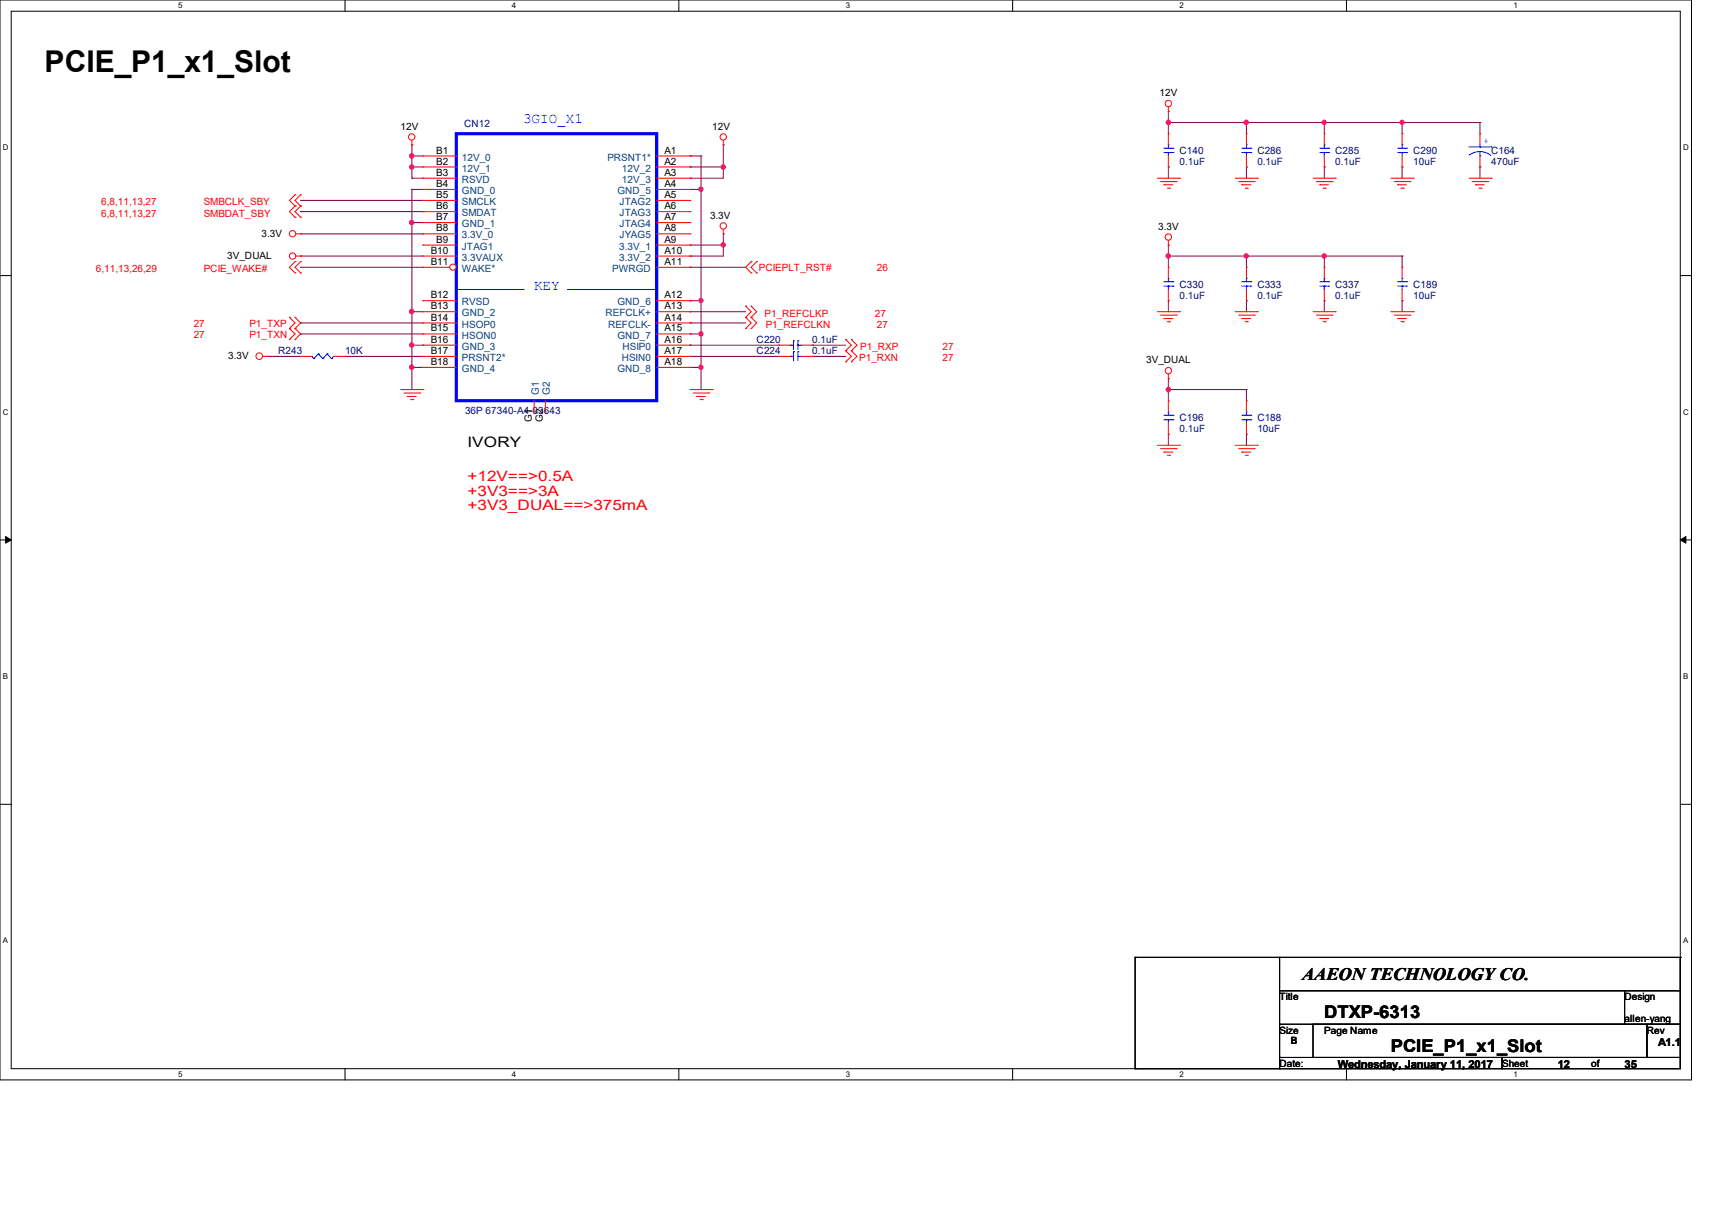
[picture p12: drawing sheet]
<svg xmlns="http://www.w3.org/2000/svg" width="297mm" height="210mm" viewBox="0 0 297 210" stroke-linecap="round" stroke-linejoin="round" font-family="sans-serif">
<path d="M0 0h293.5v187.3h-293.5zM1.9 1.9h289.6v183.4h-289.6z" fill="none" stroke="#000" stroke-width=".17"/>
<g fill="#fff">
<path d="M30.9 .2h.8v1.5h-.8z"/>
<path d="M30.9 185.5h.8v1.6h-.8z"/>
</g>
<path d="M59.9 0v1.9M59.9 185.3v2" fill="none" stroke="#000" stroke-width=".17"/>
<g fill="#fff">
<path d="M88.8 .2h.8v1.5h-.8z"/>
<path d="M88.8 185.5h.8v1.6h-.8z"/>
</g>
<path d="M117.8 0v1.9M117.8 185.3v2" fill="none" stroke="#000" stroke-width=".17"/>
<g fill="#fff">
<path d="M146.7 .2h.8v1.5h-.8z"/>
<path d="M146.7 185.5h.8v1.6h-.8z"/>
</g>
<path d="M175.7 0v1.9M175.7 185.3v2" fill="none" stroke="#000" stroke-width=".17"/>
<g fill="#fff">
<path d="M204.6 .2h.8v1.5h-.8z"/>
<path d="M204.6 185.5h.8v1.6h-.8z"/>
</g>
<path d="M233.6 0v1.9M233.6 185.3v2" fill="none" stroke="#000" stroke-width=".17"/>
<g fill="#fff">
<path d="M262.6 .2h.7v1.5h-.7z"/>
<path d="M262.6 185.5h.7v1.6h-.7z"/>
<path d="M.5 24.8h1v1.6h-1z"/>
<path d="M292 24.8h1v1.6h-1z"/>
<path d="M.5 70.7h1v1.5h-1z"/>
<path d="M292 70.7h1v1.5h-1z"/>
</g>
<path d="M0 47.8h1.9M291.5 47.8h2" fill="none" stroke="#000" stroke-width=".17"/>
<g fill="#fff">
<path d="M.5 116.5h.9v1.6h-.9z"/>
<path d="M292 116.5h.9v1.6h-.9z"/>
</g>
<path d="M0 93.6h1.9M291.5 93.6h2" fill="none" stroke="#000" stroke-width=".17"/>
<path d="M1 93l.9 .6-.9 .6zM291.5 93.6l1-.6v1.2z" fill="#000" stroke="#000" stroke-width=".17"/>
<g fill="#fff">
<path d="M.5 162.4h.9v1.5h-.9z"/>
<path d="M292 162.4h.9v1.5h-.9z"/>
</g>
<g fill="none" stroke="#000" stroke-width=".17">
<path d="M0 139.5h1.9M291.5 139.5h2M196.9 166h.1M196.9 166h94.6M196.9 166v19.3M222 171.8h69.5v5.8h-69.5zM222 166h.1M222 166v5.8M222 177.6v5.8M227.8 177.6h57.9v5.8h-57.9zM281.9 177.6h.1M281.9 171.8v5.8"/>
<path d="M285.7 177.6h5.8v5.8h-5.8zM291.5 166h.1M291.5 166v5.8M196.9 185.3h.1M196.9 185.3h25.1M222 183.4h38.6v1.9h-38.6zM222 183.4h.1M222 185.3h.1M260.6 183.4h30.9v1.9h-30.9z"/>
</g>
<g fill="none" stroke="#800040" stroke-width=".17">
<path d="M202.7 19.3h.1M202.7 19.3v3.9M52.2 34.8h.1M52.2 36.7h.1M52.2 34.8h21.2M52.2 36.7h21.2M71.5 25.1h.1M71.5 32.9h.1M71.5 38.6h.1M71.5 27.1h.1M71.5 29h.1M71.5 30.9h.1"/>
<path d="M71.5 25.1v5.8M71.5 32.9v34.7M71.5 32.9h1.9M71.5 38.6h1.9M71.5 27.1h1.9M71.5 29h1.9M71.5 30.9h1.9M119.7 32.9h.1M119.7 29h.1M119.7 30.9h.1M119.7 27.1h.1M119.7 32.9h1.9"/>
<path d="M119.7 27.1h1.9M119.7 29h5.8M121.6 32.9h.1M121.6 27.1h.1M121.6 27.1v40.5M125.5 25.1h.1M125.5 29h.1M125.5 25.1v5.8h-5.8M202.7 21.3h.1M202.7 29h.1M202.7 29v1.9M202.7 21.3h54.1"/>
<path d="M216.2 21.3h.1M216.2 29h.1M216.2 21.3v1.9M216.2 29v1.9M229.7 21.3h.1M229.7 29h.1M229.7 21.3v1.9M229.7 29v1.9M243.2 21.3h.1M243.2 29h.1M243.2 21.3v1.9M243.2 29v1.9"/>
<path d="M256.8 21.3h.1M256.8 29h.1M256.8 21.3v1.9M256.8 29v1.9M52.2 44.4h.1M52.2 46.4h.1M52.2 40.6h.1M52.2 56h.1M52.2 57.9h.1M52.2 44.4h21.2M52.2 57.9h21.2M52.2 56h21.2"/>
<path d="M52.2 46.4h21.2M52.2 40.6h21.2M71.5 59.9h.1M71.5 54.1h.1M71.5 59.9h1.9M71.5 54.1h1.9M119.7 52.2h.1M119.7 57.9h.1M119.7 44.4h.1M119.7 54.1h.1M119.7 56h.1M119.7 46.4h.1"/>
<path d="M119.7 42.5h.1M119.7 59.9h.1M119.7 52.2h1.9M119.7 57.9h1.9M119.7 59.9h15.4M119.7 54.1h9.7M119.7 56h9.7M119.7 46.4h9.7M119.7 42.5h5.8M121.6 52.2h.1M121.6 57.9h.1M125.5 40.6h.1"/>
<path d="M125.5 42.5h.1M125.5 40.6v3.8h-5.8M140.9 59.9h.1M140.9 59.9h5.8M202.7 42.5h.1M202.7 44.4h.1M202.7 52.2h.1M202.7 42.5v3.9M202.7 52.2v1.9M202.7 44.4h40.5M216.2 44.4h.1M216.2 52.2h.1"/>
<path d="M216.2 44.4v2M216.2 52.2v1.9M229.7 44.4h.1M229.7 52.2h.1M229.7 44.4v2M229.7 52.2v1.9M243.2 44.4h.1M243.2 52.2h.1M243.2 44.4v2M243.2 52.2v1.9M46.4 61.8h.1M46.4 61.8h5.8"/>
<path d="M59.9 61.8h.1M59.9 61.8h13.5M71.5 63.7h.1M71.5 63.7h1.9M119.7 63.7h.1M119.7 61.8h.1M119.7 61.8h15.4M119.7 63.7h1.9M121.6 63.7h.1M140.9 61.8h.1M140.9 61.8h5.8M202.7 65.7h.1"/>
<path d="M202.7 67.6h.1M202.7 75.3h.1M202.7 65.7v3.8M202.7 75.3v1.9M202.7 67.6h13.5M216.2 67.6h.1M216.2 75.3h.1M216.2 67.6v1.9M216.2 75.3v1.9"/>
</g>
<g fill="#f0f" stroke="#f0f" stroke-width=".17">
<circle cx="202.7" cy="67.6" r=".38"/>
<circle cx="229.7" cy="21.2" r=".37"/>
<circle cx="216.2" cy="21.2" r=".38"/>
<circle cx="202.7" cy="21.2" r=".38"/>
<circle cx="229.7" cy="44.4" r=".37"/>
<circle cx="216.2" cy="44.4" r=".38"/>
<circle cx="202.7" cy="44.4" r=".38"/>
<circle cx="243.2" cy="21.2" r=".37"/>
<circle cx="125.5" cy="42.5" r=".38"/>
<circle cx="71.4" cy="27" r=".38"/>
<circle cx="125.5" cy="29" r=".38"/>
<circle cx="121.6" cy="52.1" r=".37"/>
<circle cx="121.6" cy="32.8" r=".37"/>
<circle cx="121.6" cy="63.7" r=".37"/>
<circle cx="121.6" cy="57.9" r=".37"/>
<circle cx="71.4" cy="54" r=".38"/>
<circle cx="71.4" cy="38.6" r=".38"/>
<circle cx="71.4" cy="59.8" r=".38"/>
<circle cx="71.4" cy="63.7" r=".38"/>
<circle cx="71.4" cy="29" r=".38"/>
</g>
<g fill="none" stroke="#f00" stroke-width=".17">
<path d="M202.7 19.3h.1M202.7 18.5v.8M51.2 33.8h.1M51.2 35.7h.1M51.2 37.7h.1M51.2 33.8l-1 1 1 .9M51.2 35.7l-1 1 1 1M52.2 33.8h.1M52.2 35.7h.1M52.2 37.7h.1M52.2 33.8l-1 1 1 .9M52.2 35.7l-1 1 1 1"/>
<path d="M71.5 25.1h.1M71.5 24.3v.8M73.4 27.1h.1M73.4 29h.1M73.4 30.9h.1M73.4 32.9h.1M73.4 34.8h.1M73.4 36.7h.1M73.4 38.6h.1M73.4 30.9h5.8M73.4 27.1h5.8M73.4 29h5.8"/>
<path d="M73.4 32.9h5.8M73.4 34.8h5.8M73.4 36.7h5.8M73.4 38.6h5.8M113.9 30.9h5.8M113.9 29h5.8M119.7 29h.1M119.7 30.9h.1M125.5 25.1h.1M125.5 24.3v.8M125.5 39.8v.8M200.8 30.9h3.8"/>
<path d="M201.3 31.5h2.7M201.9 32h.1M201.9 32h1.6M202.5 32.6h.4M202.7 29h.1M202.7 23.2h.1M202.7 23.2v1.9M202.7 27.1v1.9M202.9 32.6h.1M204 31.5h.1M204.6 30.9h.1M214.3 30.9h3.8"/>
<path d="M214.9 31.5h2.7M215.4 32h.1M215.4 32h1.6M216 32.6h.4M216.2 29h.1M216.2 23.2h.1M216.2 23.2v1.9M216.2 27.1v1.9M216.4 32.6h.1M217.6 31.5h.1M218.1 30.9h.1M227.8 30.9h3.8"/>
<path d="M228.4 31.5h2.7M229 32h.1M229 32h1.5M229.5 32.6h.4M229.7 29h.1M229.7 23.2h.1M229.7 23.2v1.9M229.7 27.1v1.9M229.9 32.6h.1M231.1 31.5h.1M231.6 30.9h.1M241.3 30.9h3.9"/>
<path d="M241.9 31.5h2.7M242.5 32h.1M242.5 32h1.5M243 32.6h.5M243.5 32.6h.1M244.6 31.5h.1M245.2 30.9h.1M254.8 30.9h3.9M255.4 31.5h2.7M256 32h.1M256 32h1.5M256.6 32.6h.4"/>
<path d="M256.8 23.2h.1M256.8 29h.1M256.8 23.2v1.9M256.8 27.1v1.9M257 32.6h.1M258.1 31.5h.1M258.7 30.9h.1M50.2 57h.1M50.2 55h.1M50.2 58.9h.1M50.2 55l1 1-1 1M50.2 57l1 .9-1 1"/>
<path d="M51.2 45.4h.1M51.2 47.3h.1M51.2 55h.1M51.2 57h.1M51.2 58.9h.1M51.2 45.4l-1 1 1 .9M51.2 55l1 1-1 1M51.2 57l1 .9-1 1M51.4 44.4h.8M51.4 40.6h.8M52.2 44.4h.1M52.2 40.6h.1"/>
<path d="M52.2 45.4h.1M52.2 47.3h.1M52.2 45.4l-1 1 1 .9M73.4 40.6h.1M73.4 42.5h.1M73.4 44.4h.1M73.4 44.4h5.8M73.4 40.6h5.8M73.4 42.5h5.8M125.5 40.6h.1M129.4 55h.1M129.4 57h.1"/>
<path d="M129.4 53.1h.1M129.4 55l.9 1-.9 1M129.4 53.1l.9 1-.9 .9M130.3 45.4h.1M130.3 47.3h.1M130.3 55h.1M130.3 57h.1M130.3 53.1h.1M130.3 45.4l-.9 1 .9 .9M130.3 55l1 1-1 1M130.3 53.1l1 1-1 .9M131.3 47.3h.1"/>
<path d="M131.3 45.4h.1M131.3 45.4l-1 1 1 .9M135.1 59.9h.1M135.1 59.9h2M139 59.9h1.9M140.9 59.9h.1M146.7 58.9h.1M146.7 58.9l1 1-1 .9M147.7 58.9h.1M147.7 58.9l1 1-1 .9M200.8 54.1h3.8M201.3 54.7h2.7"/>
<path d="M201.9 55.2h.1M201.9 55.2h1.6M202.5 55.8h.4M202.7 42.5h.1M202.7 52.2h.1M202.7 46.4h.1M202.7 41.7v.8M202.7 46.4v1.9M202.7 50.2v2M202.9 55.8h.1M204 54.7h.1M204.6 54.1h.1"/>
<path d="M214.3 54.1h3.8M214.9 54.7h2.7M215.4 55.2h.1M215.4 55.2h1.6M216 55.8h.4M216.4 55.8h.1M217.6 54.7h.1M218.1 54.1h.1M227.8 54.1h3.8M228.4 54.7h2.7M229 55.2h.1M229 55.2h1.5"/>
<path d="M229.5 55.8h.4M229.9 55.8h.1M231.1 54.7h.1M231.6 54.1h.1M241.3 54.1h3.9M241.9 54.7h2.7M242.5 55.2h.1M242.5 55.2h1.5M243 55.8h.5M243.2 52.2h.1M243.2 46.4h.1M243.2 46.4v1.9"/>
<path d="M243.2 50.2v2M243.5 55.8h.1M244.6 54.7h.1M245.2 54.1h.1M45.6 61.8h.8M46.4 61.8h.1M69.5 67.6h3.9M70.1 68.2h2.7M70.7 68.7h.1M70.7 68.7h1.5M71.2 69.3h.4M71.6 69.3h.1"/>
<path d="M72.8 68.2h.1M73.4 67.6h.1M119.7 67.6h3.9M120.3 68.2h2.7M120.9 68.7h.1M120.9 68.7h1.5M121.5 69.3h.3M121.8 69.3h.1M123 68.2h.1M123.6 67.6h.1M135.1 61.8h.1M135.1 61.8h2"/>
<path d="M139 61.8h1.9M140.9 61.8h.1M146.7 60.8h.1M146.7 62.7h.1M146.7 60.8l1 1-1 .9M147.7 60.8h.1M147.7 62.7h.1M147.7 60.8l1 1-1 .9M200.8 77.2h3.8M201.3 77.8h2.7M201.9 78.4h.1M201.9 78.4h1.6"/>
<path d="M202.5 79h.4M202.7 65.7h.1M202.7 75.3h.1M202.7 69.5h.1M202.7 64.9v.8M202.7 69.5v2M202.7 73.4v1.9M202.9 79h.1M204 77.8h.1M204.6 77.2h.1M214.3 77.2h3.8M214.9 77.8h2.7"/>
<path d="M215.4 78.4h.1M215.4 78.4h1.6M216 79h.4M216.2 75.3h.1M216.2 69.5h.1M216.2 69.5v2M216.2 73.4v1.9M216.4 79h.1M217.6 77.8h.1M218.1 77.2h.1"/>
<circle cx="202.7" cy="17.9" r=".55"/>
<circle cx="71.4" cy="23.7" r=".55"/>
<circle cx="125.5" cy="39.2" r=".55"/>
<circle cx="125.5" cy="23.7" r=".55"/>
<circle cx="50.8" cy="40.5" r=".55"/>
<circle cx="50.8" cy="44.4" r=".55"/>
<circle cx="202.7" cy="41.1" r=".55"/>
<circle cx="45" cy="61.8" r=".57"/>
<circle cx="202.7" cy="64.3" r=".55"/>
</g>
<g fill="none" stroke="#00f" stroke-width=".17">
<path d="M201.9 25.7h1.6M201.9 26.5h1.6M202.7 25.1h.1M202.7 26.5h.1M202.7 25.1v.6M202.7 26.5v.6M203.5 25.7h.1M203.5 26.5h.1M215.4 25.7h1.6M215.4 26.5h1.6M216.2 25.1h.1M216.2 26.5h.1"/>
<path d="M216.2 25.1v.6M216.2 26.5v.6M217 25.7h.1M217 26.5h.1M229 25.7h1.5M229 26.5h1.5M229.7 25.1h.1M229.7 26.5h.1M229.7 25.1v.6M229.7 26.5v.6M230.5 25.7h.1M230.5 26.5h.1"/>
<path d="M254.8 25.5h3.9M256.8 27.1h.1M256.8 25.5h.1M256.8 26.3l-.9 .1-1 .5M256.8 26.3l.7 .1 1.1 .5M256.8 25.1v.4M256.8 26.3v.8M258.7 25.5h.1M79.2 50.2h11.6M90.8 50.2h.1M98.5 50.2h15.4M113.9 50.2h.1"/>
<path d="M137.1 59.9h.1M137.1 59.9h.6M137.7 59.1h.1M137.7 59.1v1.5M138.4 59.1h.1M138.4 59.9h.1M138.4 59.1v1.5M138.4 59.9h.6M201.9 48.9h1.6M201.9 49.6h1.6M202.7 48.3h.1M202.7 49.6h.1"/>
<path d="M202.7 48.3v.6M202.7 49.6v.6M203.5 48.9h.1M203.5 49.6h.1M242.5 48.9h1.5M242.5 49.6h1.5M243.2 48.3h.1M243.2 49.6h.1M243.2 48.3v.6M243.2 49.6v.6M244 48.9h.1M244 49.6h.1"/>
<path d="M137.1 61.8h.1M137.1 61.8h.6M137.7 61h.1M137.7 61v1.6M138.4 61h.1M138.4 61.8h.1M138.4 61.8h.6M138.4 61v1.6M201.9 72h1.6M201.9 72.8h1.6M202.7 71.5h.1M202.7 72.8h.1"/>
<path d="M202.7 71.5v.5M202.7 72.8v.6M203.5 72h.1M203.5 72.8h.1M215.4 72h1.6M215.4 72.8h1.6M216.2 71.5h.1M216.2 72.8h.1M216.2 71.5v.5M216.2 72.8v.6M217 72h.1M217 72.8h.1"/>
</g>
<path d="M79.2 23.2h34.7v46.3h-34.7z" fill="none" stroke="#00f" stroke-width=".55"/>
<circle cx="78.6" cy="46.3" r=".54" fill="#fff" stroke="#f00" stroke-width=".17"/>
<g fill="none" stroke="#f00" stroke-width=".17">
<path d="M113.9 27.1h5.8M113.9 32.9h5.8M113.9 34.8h5.8M113.9 36.7h5.8M113.9 38.6h5.8M119.7 27.1h.1M119.7 32.9h.1M119.7 34.8h.1M119.7 36.7h.1M119.7 38.6h.1M243.2 29h.1M243.2 23.2h.1"/>
<path d="M243.2 23.2v1.9M243.2 27.1v1.9M73.4 46.4h.1M73.4 52.2h.1M73.4 54.1h.1M73.4 56h.1M73.4 57.9h.1M73.4 59.9h.1M73.4 46.4h4.6M73.4 52.2h5.8M73.4 54.1h5.8M73.4 56h5.8"/>
<path d="M73.4 57.9h5.8M73.4 59.9h5.8M113.9 46.4h5.8M113.9 52.2h5.8M113.9 54.1h5.8M113.9 56h5.8M113.9 57.9h5.8M113.9 59.9h5.8M113.9 40.6h5.8M113.9 42.5h5.8M113.9 44.4h5.8M119.7 40.6h.1"/>
<path d="M119.7 42.5h.1M119.7 44.4h.1M119.7 46.4h.1M119.7 52.2h.1M119.7 54.1h.1M119.7 56h.1M119.7 57.9h.1M119.7 59.9h.1M216.2 52.2h.1M216.2 46.4h.1M216.2 46.4v1.9M216.2 50.2v2"/>
<path d="M229.7 52.2h.1M229.7 46.4h.1M229.7 46.4v1.9M229.7 50.2v2M52.2 61.8h.1M52.2 61.8h1.9M57.9 61.8h2M59.9 61.8h.1M73.4 61.8h.1M73.4 63.7h.1M73.4 61.8h5.8M73.4 63.7h5.8"/>
<path d="M92.7 71.5h.1M92.7 69.5v2M94.6 71.5h.1M94.6 69.5v2M113.9 61.8h5.8M113.9 63.7h5.8M119.7 61.8h.1M119.7 63.7h.1"/>
</g>
<g fill="none" stroke="#00f" stroke-width=".17">
<path d="M242.5 25.7h1.5M242.5 26.5h1.5M243.2 25.1h.1M243.2 26.5h.1M243.2 25.1v.6M243.2 26.5v.6M244 25.7h.1M244 26.5h.1M215.4 48.9h1.6M215.4 49.6h1.6M216.2 48.3h.1M216.2 49.6h.1"/>
<path d="M216.2 48.3v.6M216.2 49.6v.6M217 48.9h.1M217 49.6h.1M229 48.9h1.5M229 49.6h1.5M229.7 48.3h.1M229.7 49.6h.1M229.7 48.3v.6M229.7 49.6v.6M230.5 48.9h.1M230.5 49.6h.1"/>
<path d="M54.1 61.8h.1M54.1 61.8l.3 .4M54.4 62.2h.1M55.2 61.4h.1M55.2 61.4l-.8 .8M55.2 61.4l.8 .8M56 62.2h.1M56.8 61.4h.1M56.8 61.4l.7 .8M56.8 61.4l-.8 .8M57.5 62.2h.1M57.9 61.8l-.4 .4"/>
</g>
<g fill="#f0f" stroke="#f0f" stroke-width=".17">
<circle cx="202.7" cy="67.6" r=".38"/>
<circle cx="229.7" cy="21.2" r=".37"/>
<circle cx="216.2" cy="21.2" r=".38"/>
<circle cx="202.7" cy="21.2" r=".38"/>
<circle cx="229.7" cy="44.4" r=".37"/>
<circle cx="216.2" cy="44.4" r=".38"/>
<circle cx="202.7" cy="44.4" r=".38"/>
<circle cx="243.2" cy="21.2" r=".37"/>
<circle cx="125.5" cy="42.5" r=".38"/>
<circle cx="71.4" cy="27" r=".38"/>
<circle cx="125.5" cy="29" r=".38"/>
<circle cx="121.6" cy="52.1" r=".37"/>
<circle cx="121.6" cy="32.8" r=".37"/>
<circle cx="121.6" cy="63.7" r=".37"/>
<circle cx="121.6" cy="57.9" r=".37"/>
<circle cx="71.4" cy="54" r=".38"/>
<circle cx="71.4" cy="38.6" r=".38"/>
<circle cx="71.4" cy="59.8" r=".38"/>
<circle cx="71.4" cy="63.7" r=".38"/>
<circle cx="71.4" cy="29" r=".38"/>
</g>
<text font-size="5.2" x="7.7" y="12.6">PCIE_P1_x1_Slot</text>
<g font-size="3">
<text x="225.9" y="169.9">AAEON TECHNOLOGY CO.</text>
<text x="229.7" y="176.6">DTXP-6313</text>
<text x="241.3" y="182.4">PCIE_P1_x1_Slot</text>
</g>
<g font-size="2.5" fill="#00f">
<text x="90.8" y="21.3">3GIO_X1</text>
<text x="92.7" y="50.2">KEY</text>
</g>
<text font-size="2.5" x="81.1" y="77.6">IVORY</text>
<g font-size="2.5" fill="#f00">
<text x="81.1" y="83.4">+12V==&gt;0.5A</text>
<text x="81.1" y="85.9">+3V3==&gt;3A</text>
<text x="81.1" y="88.5">+3V3_DUAL==&gt;375mA</text>
</g>
<g font-size="1.9">
<text x="232.1" y="185.2">Wednesday, January 11, 2017</text>
<text x="270.3" y="185.2">12</text>
<text x="281.9" y="185.2">35</text>
<text x="287.7" y="181.3">A1.1</text>
</g>
<g font-size="1.7">
<text x="201.2" y="16.7">12V</text>
<text x="69.5" y="22.5">12V</text>
<text x="123.6" y="22.5">12V</text>
<text x="75.7" y="26.6">B1</text>
<text x="75.7" y="28.5">B2</text>
<text x="115.3" y="28.5">A2</text>
<text x="115.3" y="26.6">A1</text>
<text x="75.7" y="30.5">B3</text>
<text x="75.7" y="32.4">B4</text>
<text x="75.7" y="34.3">B5</text>
<text x="115.3" y="30.5">A3</text>
<text x="115.3" y="32.4">A4</text>
<text x="115.3" y="34.3">A5</text>
<text x="45.4" y="41">3.3V</text>
<text x="75.7" y="36.3">B6</text>
<text x="75.7" y="38.2">B7</text>
<text x="75.7" y="40.1">B8</text>
<text x="115.3" y="36.3">A6</text>
<text x="115.3" y="38.2">A7</text>
<text x="115.3" y="40.1">A8</text>
<text x="123.2" y="37.9">3.3V</text>
<text x="201" y="39.8">3.3V</text>
<text x="39.4" y="44.9">3V_DUAL</text>
<text x="74.7" y="44">B10</text>
<text x="74.7" y="45.9">B11</text>
<text x="75.7" y="42.1">B9</text>
<text x="115.3" y="42.1">A9</text>
<text x="115.3" y="44">A10</text>
<text x="115.3" y="45.9">A11</text>
<text x="74.7" y="51.7">B12</text>
<text x="74.7" y="53.6">B13</text>
<text x="115.3" y="51.7">A12</text>
<text x="115.3" y="53.6">A13</text>
<text x="74.7" y="55.6">B14</text>
<text x="74.7" y="57.5">B15</text>
<text x="74.7" y="59.4">B16</text>
<text x="115.3" y="55.6">A14</text>
<text x="115.3" y="57.5">A15</text>
<text x="115.3" y="59.4">A16</text>
<text x="39.6" y="62.2">3.3V</text>
<text x="74.7" y="61.4">B17</text>
<text x="74.7" y="63.3">B18</text>
<text x="115.3" y="61.4">A17</text>
<text x="115.3" y="63.3">A18</text>
<text x="198.8" y="63">3V_DUAL</text>
<text x="92.2" y="73.2" transform="rotate(-90 92.2 73.2)">G1</text>
<text x="94.2" y="73.2" transform="rotate(-90 94.2 73.2)">G2</text>
<text x="222" y="173.4">Title</text>
<text x="281.8" y="173.4">Design</text>
<text x="222" y="179.2">Size</text>
<text x="229.7" y="179.2">Page Name</text>
<text x="281.8" y="177.3">allen-yang</text>
<text x="285.7" y="179.2">Rev</text>
<text x="222" y="185">Date:</text>
<text x="223.9" y="181.1">B</text>
<text x="260.6" y="185">Sheet</text>
<text x="276" y="185">of</text>
</g>
<g font-size="1.7" fill="#000080">
<text x="80.5" y="22.1">CN12</text>
<text x="204.6" y="26.7">C140</text>
<text x="204.6" y="28.7">0.1uF</text>
<text x="218.1" y="26.7">C286</text>
<text x="218.1" y="28.7">0.1uF</text>
<text x="231.6" y="26.7">C285</text>
<text x="231.6" y="28.7">0.1uF</text>
<text x="245.2" y="26.7">C290</text>
<text x="245.2" y="28.7">10uF</text>
<text x="258.7" y="26.7">C164</text>
<text x="258.7" y="28.7">470uF</text>
<text x="204.6" y="49.9">C330</text>
<text x="204.6" y="51.8">0.1uF</text>
<text x="218.1" y="49.9">C333</text>
<text x="218.1" y="51.8">0.1uF</text>
<text x="231.6" y="49.9">C337</text>
<text x="231.6" y="51.8">0.1uF</text>
<text x="245.2" y="49.9">C189</text>
<text x="245.2" y="51.8">10uF</text>
<text x="131.3" y="59.5">C220</text>
<text x="140.9" y="59.5">0.1uF</text>
<text x="48.3" y="61.5">R243</text>
<text x="59.9" y="61.5">10K</text>
<text x="131.3" y="61.5">C224</text>
<text x="140.9" y="61.5">0.1uF</text>
<text x="80.7" y="71.9">36P 67340-A4-03643</text>
<text x="204.6" y="73.1">C196</text>
<text x="204.6" y="75">0.1uF</text>
<text x="218.1" y="73.1">C188</text>
<text x="218.1" y="75">10uF</text>
</g>
<g font-size="1.7" fill="#004080">
<text x="80.1" y="27.9">12V_0</text>
<text x="80.1" y="29.8">12V_1</text>
<text x="105.4" y="27.9">PRSNT1*</text>
<text x="107.9" y="29.8">12V_2</text>
<text x="80.1" y="31.7">RSVD</text>
<text x="80.1" y="33.7">GND_0</text>
<text x="80.1" y="35.6">SMCLK</text>
<text x="107.1" y="33.7">GND_5</text>
<text x="107.5" y="35.6">JTAG2</text>
<text x="107.9" y="31.7">12V_3</text>
<text x="80.1" y="37.5">SMDAT</text>
<text x="80.1" y="39.4">GND_1</text>
<text x="80.1" y="41.4">3.3V_0</text>
<text x="107.5" y="37.5">JTAG3</text>
<text x="107.5" y="39.4">JTAG4</text>
<text x="107.5" y="41.4">JYAG5</text>
<text x="80.1" y="43.3">JTAG1</text>
<text x="80.1" y="45.2">3.3VAUX</text>
<text x="80.1" y="47.2">WAKE*</text>
<text x="106.2" y="47.2">PWRGD</text>
<text x="107.4" y="43.3">3.3V_1</text>
<text x="107.4" y="45.2">3.3V_2</text>
<text x="80.1" y="53">RVSD</text>
<text x="107.1" y="53">GND_6</text>
<text x="80.1" y="54.9">GND_2</text>
<text x="80.1" y="56.8">HSOP0</text>
<text x="80.1" y="58.7">HSON0</text>
<text x="105.1" y="54.9">REFCLK+</text>
<text x="105.5" y="56.8">REFCLK-</text>
<text x="107.1" y="58.7">GND_7</text>
<text x="80.1" y="60.7">GND_3</text>
<text x="80.1" y="62.6">PRSNT2*</text>
<text x="80.1" y="64.5">GND_4</text>
<text x="107.1" y="64.5">GND_8</text>
<text x="107.9" y="62.6">HSIN0</text>
<text x="108" y="60.7">HSIP0</text>
<text x="93.5" y="68.5" transform="rotate(-90 93.5 68.5)">G1</text>
<text x="95.4" y="68.5" transform="rotate(-90 95.4 68.5)">G2</text>
</g>
<text font-size="1.7" fill="#00f" x="257.3" y="25">+</text>
<g font-size="1.7" fill="#f00">
<text x="17.6" y="35.6">6,8,11,13,27</text>
<text x="35.3" y="35.6">SMBCLK_SBY</text>
<text x="17.6" y="37.5">6,8,11,13,27</text>
<text x="35.3" y="37.5">SMBDAT_SBY</text>
<text x="16.6" y="47.2">6,11,13,26,29</text>
<text x="35.3" y="47.2">PCIE_WAKE#</text>
<text x="131.7" y="47">PCIEPLT_RST#</text>
<text x="152.1" y="47">26</text>
<text x="33.6" y="56.6">27</text>
<text x="33.6" y="58.6">27</text>
<text x="43.3" y="56.6">P1_TXP</text>
<text x="43.3" y="58.6">P1_TXN</text>
<text x="132.6" y="54.9">P1_REFCLKP</text>
<text x="132.8" y="56.9">P1_REFCLKN</text>
<text x="151.8" y="54.9">27</text>
<text x="152.1" y="56.9">27</text>
<text x="149.1" y="62.6">P1_RXN</text>
<text x="149.2" y="60.7">P1_RXP</text>
<text x="163.5" y="60.7">27</text>
<text x="163.5" y="62.6">27</text>
</g>
<g font-size="1.4">
<text x="30.9" y="1.4">5</text>
<text x="88.8" y="1.4">4</text>
<text x="146.7" y="1.4">3</text>
<text x="204.6" y="1.4">2</text>
<text x="262.6" y="1.4">1</text>
<text x=".5" y="26.1">D</text>
<text x="292" y="26.1">D</text>
<text x=".5" y="71.9">C</text>
<text x="292" y="71.9">C</text>
<text x=".5" y="117.8">B</text>
<text x="292" y="117.8">B</text>
<text x=".5" y="163.6">A</text>
<text x="292" y="163.6">A</text>
<text x="30.9" y="186.8">5</text>
<text x="88.8" y="186.8">4</text>
<text x="146.7" y="186.8">3</text>
<text x="204.6" y="186.8">2</text>
<text x="262.6" y="186.8">1</text>
</g>
</svg>
